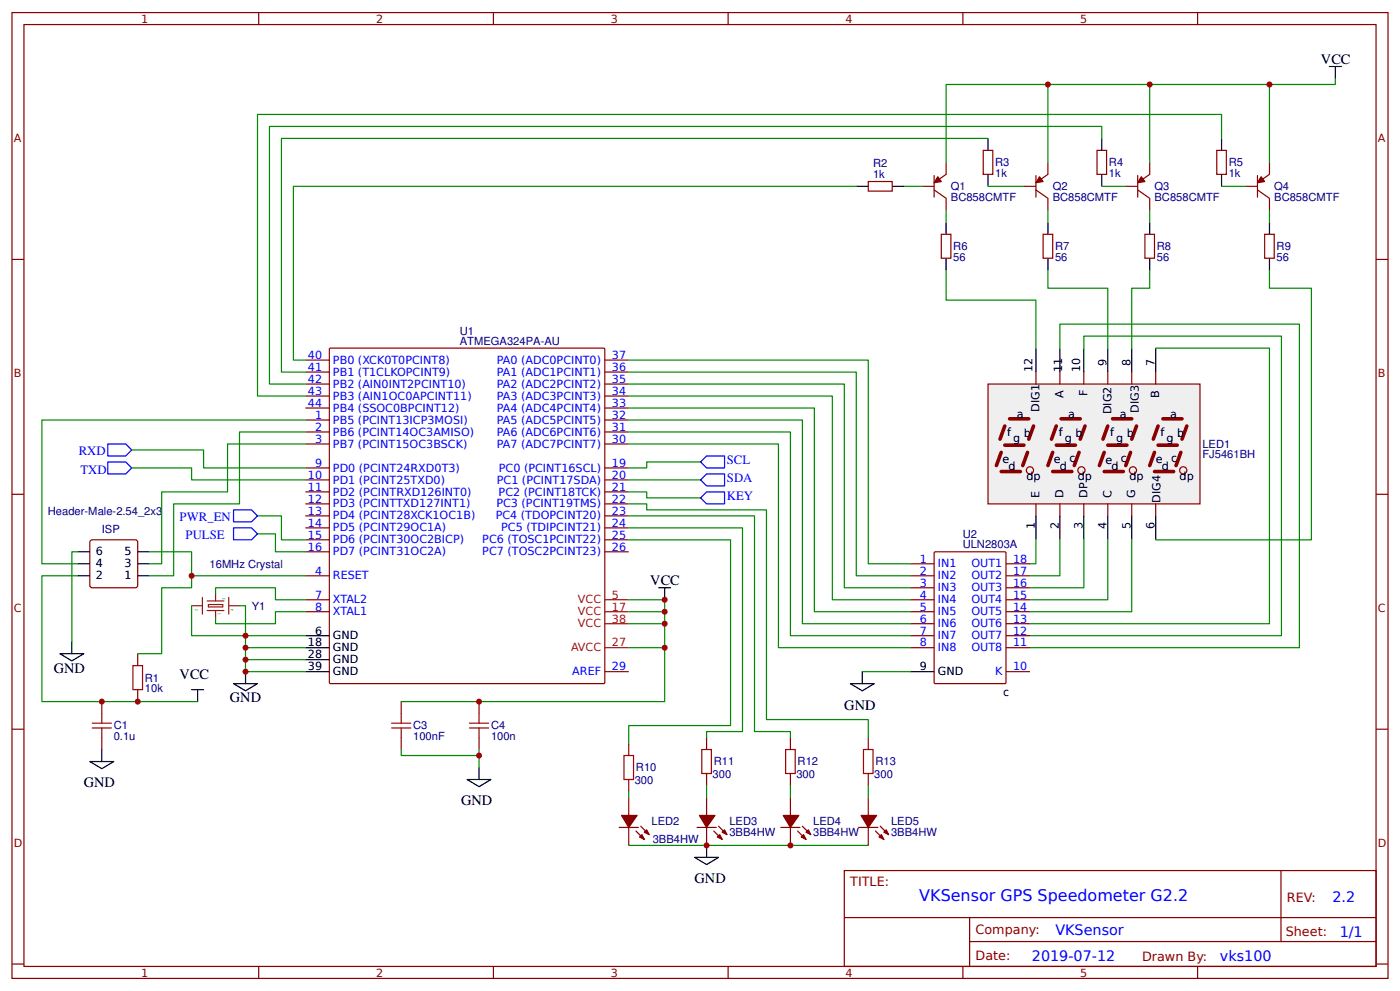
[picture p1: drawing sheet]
<svg xmlns="http://www.w3.org/2000/svg" width="309mm" height="219mm" viewBox="0 0 309 219" stroke-linecap="round" stroke-linejoin="round" font-family="sans-serif">
<g fill="none" stroke="#800" stroke-width=".26">
<path d="M2.6 2.8h304.1v213.2h-304.1zM5.3 5.4h298.7v208h-298.7zM57.1 2.8v2.6M109 2.8v2.6M160.9 2.8v2.6M212.7 2.8v2.6M264.6 2.8v2.6M2.6 57.3h2.7M304 57.3h2.7M2.6 109.1h2.7M304 109.1h2.7M2.6 161h2.7"/>
<path d="M304 161h2.7M186.5 192.2h117.5v21.2h-117.5zM283 192.2v15.7M2.6 212.9h2.7M57.1 213.4v2.6M109 213.4v2.6M160.9 213.4v2.6M186.6 202.6h117.3M212.7 213.4v2.6M214.2 207.9h89.7M214.2 202.6v10.6M264.6 213.4v2.6"/>
<path d="M304 212.9h2.7"/>
</g>
<path d="M218.3 84.8h46.8v26.5h-46.8z" fill="#efefef" stroke="#800" stroke-width=".26"/>
<path d="M228.9 82.2v2.6M234.2 82.2v2.6M239.4 82.2v2.6M244.7 82.2v2.6M250 82.2v2.6M255.3 82.2v2.6M228.9 111.3v2.6M234.2 111.3v2.6M239.4 111.3v2.6M244.7 111.3v2.6M250 111.3v2.6M255.3 111.3v2.6" fill="none" stroke="#800" stroke-width=".26"/>
<path d="M228.9 76.9v5.3M234.2 76.9v5.3M239.4 76.9v5.3M244.7 76.9v5.3M250 76.9v5.3M255.3 76.9v5.3M228.9 113.9v5.3M234.2 113.9v5.3M239.4 113.9v5.3M244.7 113.9v5.3M250 113.9v5.3M255.3 113.9v5.3" fill="none" stroke="#000" stroke-width=".26"/>
<path d="M243.9 99.9l-1 2.9M244.7 94.1l-1 2.9M244.7 98.3h4.3M245.8 92.5h4.2M249.8 99.9l-1.1 2.9M251.1 94.1l-1.1 2.9M243.9 104.1h4.3" fill="none" stroke="#800" stroke-width=".79"/>
<circle cx="250.3" cy="103.8" r=".79" fill="#efefef" stroke="#800" stroke-width=".26"/>
<path d="M232.6 99.9l-1.1 2.9M233.4 94.1l-1.1 2.9M233.4 98.3h4.2M234.4 92.5h4.3M238.4 99.9l-1.1 2.9M239.7 94.1l-1 2.9M232.6 104.1h4.2" fill="none" stroke="#800" stroke-width=".79"/>
<circle cx="238.9" cy="103.8" r=".79" fill="#efefef" stroke="#800" stroke-width=".26"/>
<path d="M221.2 99.9l-1.1 2.9M222 94.1l-1.1 2.9M222 98.3h4.2M223 92.5h4.3M227 99.9l-1 2.9M228.3 94.1l-1 2.9M221.2 104.1h4.2" fill="none" stroke="#800" stroke-width=".79"/>
<circle cx="227.5" cy="103.8" r=".79" fill="#efefef" stroke="#800" stroke-width=".26"/>
<path d="M255.1 99.9l-1.1 2.9M255.9 94.1l-1.1 2.9M255.9 98.3h4.2M256.9 92.5h4.2M260.9 99.9l-1.1 2.9M262.2 94.1l-1.1 2.9M255.1 104.1h4.2" fill="none" stroke="#800" stroke-width=".79"/>
<circle cx="261.4" cy="103.8" r=".79" fill="#efefef" stroke="#800" stroke-width=".26"/>
<g fill="none" stroke="#800" stroke-width=".26">
<path d="M206.4 38.8v4.7M209 35.9v2.6l-2.6 1.8M217.2 33.2h2.1v5.3h-2.1zM228.9 38.8v4.7M231.5 35.9v2.6l-2.6 1.8M242.4 33.2h2.1v5.3h-2.1zM251.4 38.8v4.7M254 35.9v2.6l-2.6 1.8M268.8 33.2h2.1v5.3h-2.1zM277.8 38.8v4.7M280.5 35.9v2.6l-2.7 1.8M191.8 40.1h5.3v2.1h-5.3z"/>
<path d="M203.7 41.1h2.7M206.4 41.9l2.6 1.9v2.6M208 51.7h2.1v5.3h-2.1zM226.2 41.1h2.7M228.9 41.9l2.6 1.9v2.6M230.5 51.7h2.1v5.3h-2.1zM248.7 41.1h2.7M251.4 41.9l2.6 1.9v2.6M252.9 51.7h2.2v5.3h-2.2zM275.2 41.1h2.6M277.8 41.9l2.7 1.9v2.6M279.4 51.7h2.1v5.3h-2.1z"/>
<path d="M67.5 79.5h5.3M72.9 76.9h60.4l.3 .1v73.7l-.1 .2h-60.5l-.2-.1v-73.7zM133.6 79.5h5.3M67.5 82.2h5.3M67.5 84.8h5.3M67.5 87.4h5.3M67.5 90.1h5.3M67.5 92.7h5.3M67.5 95.4h5.3M67.5 98h5.3M133.6 82.2h5.3M133.6 84.8h5.3"/>
<path d="M133.6 87.4h5.3M133.6 90.1h5.3M133.6 92.7h5.3M133.6 95.4h5.3M133.6 98h5.3M20.1 119.3l9.8-.1 .5 .3v9.7l-.2 .5-9.8 .1-.5-.3-.1-9.8zM67.5 103.3h5.3M67.5 106h5.3M67.5 108.6h5.3M67.5 111.3h5.3M67.5 113.9h5.3M67.5 116.5h5.3"/>
<path d="M67.5 119.2h5.3M133.6 103.3h5.3M133.6 106h5.3M133.6 108.6h5.3M133.6 111.3h5.3M133.6 113.9h5.3M133.6 116.5h5.3M133.6 119.2h5.3M67.5 135.1h5.3M67.5 132.4h5.3M67.5 127.1h5.3M67.5 121.8h5.3"/>
<path d="M133.6 121.8h5.3M201.1 137.7h5.3M201.1 135.1h5.3M201.1 129.8h5.3M201.1 132.4h5.3M201.1 124.5h5.3M201.1 127.1h5.3M206.4 122l.2-.2h15.4l.2 .2v28.7l-.1 .2h-15.5l-.2-.1zM222.2 137.7h5.3M222.2 135.1h5.3M222.2 129.8h5.3M222.2 132.4h5.3"/>
<path d="M222.2 124.5h5.3M222.2 127.1h5.3M22.5 154.9v2.7M30.4 144.3v2.7M30.4 152.3v2.6M88.6 154.9v2.7M105.8 154.9v2.7M133.6 148.3h5.3M201.1 140.4h5.3M201.1 143h5.3M222.2 148.3h5.3M222.2 140.4h5.3"/>
<path d="M222.2 143h5.3M22.5 162.9v2.6M88.6 162.9v2.6M105.8 162.9v2.6M138.9 164.2v2.6M138.9 172.1v2.7M138.9 176.1v3.9M156.1 162.9v2.6M156.1 170.8v2.6M156.1 176.1v3.9M174.6 162.9v2.6M174.6 170.8v2.6"/>
<path d="M174.6 176.1v3.9M191.8 162.9v2.6M191.8 170.8v2.6M191.8 176.1v3.9M136.8 182.7h4.2M138.9 182.7v4M140.5 183.5l1.8 1.8M141.6 182.4l1.8 1.9M154 182.7h4.2M156.1 182.7v4M157.7 183.5l1.8 1.8M158.7 182.4l1.9 1.9"/>
<path d="M172.5 182.7h4.2M174.6 182.7v4M176.2 183.5l1.9 1.8M177.3 182.4l1.8 1.9M189.7 182.7h4.2M191.8 182.7v4M193.4 183.5l1.9 1.8M194.5 182.4l1.8 1.9"/>
</g>
<g fill="none" stroke="#000" stroke-width=".26">
<path d="M293.7 14.7h2.6M295 14.7v2.6M218.3 30.6v2.6M218.3 38.5v2.6M243.4 30.6v2.6M243.4 38.5v2.6M269.9 30.6v2.6M269.9 38.5v2.6M189.2 41.1h2.6M197.1 41.1h2.7M209 49.1v2.6M209 57v2.7"/>
<path d="M231.5 49.1v2.6M231.5 57v2.7M254 49.1v2.6M254 57v2.7M280.5 49.1v2.6M280.5 57v2.7M17.2 127.1h2.6M17.2 124.5h2.6M17.2 121.8h2.6M30.4 127.1h2.7M30.4 124.5h2.7M30.4 121.8h2.7"/>
<path d="M145.5 129.8h2.7M146.8 129.8v2.6M13.2 144.3h5.3l-2.6 1.6zM15.9 141.7v2.6M42.3 152.3h2.7M43.7 152.3v2.6M51.6 150.9h5.3l-2.7 1.6zM54.2 148.3v2.6M67.5 148.3h5.3M67.5 140.4h5.3M67.5 145.7h5.3M67.5 143h5.3"/>
<path d="M187.9 150.9h5.2l-2.6 1.6zM190.5 148.3v2.6M201.1 148.3h5.3M19.8 168.1h5.3l-2.6 1.6zM22.5 165.5v2.6M103.2 172.1h5.3l-2.7 1.6zM105.8 169.5v2.6M153.5 189.3h5.2l-2.6 1.6zM156.1 186.7v2.6"/>
</g>
<g fill="none" stroke="#080" stroke-width=".26">
<path d="M231.5 18.7v17.2M254 18.7v17.2M280.5 18.7v17.2M295 17.3v1.4h-86v17.2M218.3 30.6h-156.1v51.6h5.3M243.4 30.6v-2.7h-183.9v56.9h8M269.9 30.6v-5.3h-213v62.1h10.6M189.2 41.1h-124.4v38.4h2.7M199.8 41.1h3.9M209 59.7v6.6h19.9v10.6M209 46.4v2.7M218.3 41.1h7.9"/>
<path d="M231.5 59.7v3.9h13.2v13.3M231.5 46.4v2.7M243.4 41.1h5.3M254 59.7v3.9h-4v13.3M254 46.4v2.7M269.9 41.1h5.3M280.5 59.7v3.9h9.2v55.6h-34.4M280.5 46.4v2.7M138.9 79.5h52.9v45h9.3M234.2 76.9v-5.3h52.9v71.4h-59.6M239.4 76.9v-2.7h43.7v66.2h-55.6M255.3 76.9h25.2v60.8h-53"/>
<path d="M29.1 99.4h15.9v3.9h22.5M67.5 95.4h-14.6v15.9h-14.5v15.8h-5.3M67.5 98h-17.2v10.6h-14.6v15.9h-2.6M67.5 92.7h-58.2v31.8h7.9M138.9 82.2h50.3v44.9h11.9M138.9 84.8h47.6v45h14.6M138.9 87.4h45v45h17.2M138.9 90.1h41v45h21.2M138.9 92.7h38.4v45h23.8M138.9 95.4h35.7v45h26.5M138.9 98h33.1v45h29.1M29.1 103.3h13.2v2.7h25.2"/>
<path d="M56.9 117.9h4v3.9h6.6M56.9 113.9h5.3v5.3h5.3M138.9 108.6h4v1.3h11.9M138.9 116.5h25.1v45h-7.9v1.4M138.9 119.2h22.5v41h-22.5v4M138.9 111.3h4v1.3h26.4v46.3h22.5v4M138.9 113.9h27.8v47.6h7.9v1.4M138.9 106h15.9M154.8 102h-11.9v1.3h-4M228.9 119.2v5.3h-1.4M234.2 119.2v7.9h-6.7M239.4 119.2v10.6h-11.9"/>
<path d="M244.7 119.2v13.2h-17.2M250 119.2v15.9h-22.5M17.2 127.1h-7.9v27.8h34.4M17.2 121.8h-1.3v19.9M33.1 121.8h9.2v5.3h25.2M42.3 133.7v6.7h25.2M42.3 127.1v2.7h-6.6v14.5h-5.3M47.6 131.1v-1.3h13.3v2.6h6.6M52.9 133.7h1.3v14.6h13.3M67.5 135.1h-6.6v2.6h-13.3v-1.3M138.9 132.4h7.9v22.5h-58.2M138.9 135.1h7.9"/>
<path d="M138.9 137.7h7.9M54.2 145.7h13.3M54.2 143h13.3M138.9 143h7.9M190.5 148.3h10.6M88.6 165.5v1.3h17.2M105.8 165.5v4M138.9 174.8v1.3M156.1 173.4v2.7M174.6 173.4v2.7M191.8 173.4v2.7M138.9 186.7h52.9"/>
</g>
<g fill="#800" stroke="#800" stroke-width=".26">
<path d="M207.2 39l.8 1.1-1.6 .2z"/>
<path d="M229.7 39l.8 1.1-1.6 .2z"/>
<path d="M252.1 39l.8 1.1-1.5 .2z"/>
<path d="M278.6 39l.8 1.1-1.6 .2z"/>
<path d="M141.3 184.8l.5-.5 .5 1z"/>
<path d="M142.3 183.8l.6-.6 .5 1.1z"/>
<path d="M137.3 180h3.5l-1.9 2.7z"/>
<path d="M158.5 184.8l.5-.5 .5 1z"/>
<path d="M159.5 183.8l.6-.6 .5 1.1z"/>
<path d="M154.5 180h3.5l-1.9 2.7z"/>
<path d="M177 184.8l.5-.5 .6 1z"/>
<path d="M178.1 183.8l.5-.6 .5 1.1z"/>
<path d="M173 180h3.5l-1.9 2.7z"/>
<path d="M194.2 184.8l.5-.5 .6 1z"/>
<path d="M195.3 183.8l.5-.6 .5 1.1z"/>
<path d="M190.2 180h3.5l-1.9 2.7z"/>
</g>
<path d="M42.3 133.7h2.4M44.7 131.9v3.7M45.8 132.7h3.7M45.8 134.8h3.7M46 133.5h3.2v.5h-3.2zM47.6 131.1v1.6M47.6 134.8v1.6M50.5 131.9v3.7M50.5 133.7h2.4" fill="none" stroke="#8d2323" stroke-width=".26"/>
<path d="M23.8 98h4l1.3 1.4-1.3 1.3h-4zM23.8 102h4l1.3 1.3-1.3 1.3h-4zM51.6 112.6h4l1.3 1.3-1.3 1.3h-4zM51.6 116.5h4l1.3 1.4-1.3 1.3h-4zM154.8 102l1.3-1.3h4v2.6h-4zM154.8 106l1.3-1.4h4v2.7h-4zM154.8 109.9l1.3-1.3h4v2.7h-4z" fill="none" stroke="#00f" stroke-width=".26"/>
<g fill="none" stroke="#a00000" stroke-width=".26">
<path d="M20.4 159.7h4.2M22.5 157.6v2.1M29.4 147h2.1v5.3h-2.1zM86.5 159.7h4.3M88.6 157.6v2.1M103.7 159.7h4.2M105.8 157.6v2.1M20.4 160.7h4.2M22.5 160.7v2.2M86.5 160.7h4.3M88.6 160.7v2.2M103.7 160.7h4.2"/>
<path d="M105.8 160.7v2.2M137.8 166.8h2.2v5.3h-2.2zM155 165.5h2.2v5.3h-2.2zM173.6 165.5h2.1v5.3h-2.1zM190.8 165.5h2.1v5.3h-2.1z"/>
</g>
<path d="M133.6 132.4h5.3M133.6 135.1h5.3M133.6 137.7h5.3M133.6 143h5.3" fill="none" stroke="#f00" stroke-width=".26"/>
<g fill="#c00">
<circle cx="42.3" cy="127.1" r=".66"/>
<circle cx="105.8" cy="166.8" r=".66"/>
<circle cx="146.8" cy="137.7" r=".66"/>
<circle cx="105.8" cy="154.9" r=".66"/>
<circle cx="54.2" cy="143" r=".66"/>
<circle cx="231.5" cy="18.7" r=".66"/>
<circle cx="254" cy="18.7" r=".66"/>
<circle cx="280.5" cy="18.7" r=".66"/>
<circle cx="22.5" cy="154.9" r=".66"/>
<circle cx="174.6" cy="186.7" r=".66"/>
<circle cx="156.1" cy="186.7" r=".66"/>
<circle cx="54.2" cy="145.7" r=".66"/>
<circle cx="54.2" cy="140.4" r=".66"/>
<circle cx="54.2" cy="148.3" r=".66"/>
<circle cx="146.8" cy="135.1" r=".66"/>
<circle cx="146.8" cy="143" r=".66"/>
<circle cx="30.4" cy="154.9" r=".66"/>
<circle cx="146.8" cy="132.4" r=".66"/>
</g>
<text font-size="3.5" fill="#00f" x="203.1" y="199">VKSensor GPS Speedometer G2.2</text>
<g font-size="3.2">
<text x="291.8" y="14.2">VCC</text>
<text x="143.7" y="129.2">VCC</text>
<text x="11.9" y="148.5">GND</text>
<text x="39.7" y="150">VCC</text>
<text x="50.8" y="154.9">GND</text>
<text x="186.5" y="156.8">GND</text>
<text x="18.5" y="173.7">GND</text>
<text x="101.9" y="177.7">GND</text>
<text x="153.5" y="194.9">GND</text>
</g>
<g font-size="3.2" fill="#00f">
<text x="294.4" y="199.2">2.2</text>
<text x="233.2" y="206.3">VKSensor</text>
<text x="296" y="206.9">1/1</text>
<text x="228" y="212.2">2019-07-12</text>
<text x="269.5" y="212.1">vks100</text>
</g>
<g font-size="2.8" fill="#00f">
<text x="17.4" y="100.5">RXD</text>
<text x="17.8" y="104.6">TXD</text>
<text x="160.6" y="102.4">SCL</text>
<text x="160.6" y="106.4">SDA</text>
<text x="160.6" y="110.4">KEY</text>
<text x="39.7" y="115.1">PWR_EN</text>
<text x="41" y="119.1">PULSE</text>
</g>
<g font-size="2.8" fill="#800">
<text x="187.9" y="195.7">TITLE:</text>
<text x="284.3" y="199.2">REV:</text>
<text x="215.5" y="206.3">Company:</text>
<text x="284.1" y="206.8">Sheet:</text>
<text x="215.5" y="212.1">Date:</text>
<text x="252.3" y="212.1">Drawn By:</text>
</g>
<g font-size="2.5" fill="#800">
<text x="31.2" y="5">1</text>
<text x="83.1" y="5">2</text>
<text x="134.9" y="5">3</text>
<text x="186.8" y="5">4</text>
<text x="238.7" y="5">5</text>
<text x="3" y="31.4">A</text>
<text x="304.4" y="31.4">A</text>
<text x="3" y="83.2">B</text>
<text x="304.4" y="83.2">B</text>
<text x="3" y="135.1">C</text>
<text x="304.4" y="135.1">C</text>
<text x="3" y="186.9">D</text>
<text x="304.4" y="186.9">D</text>
<text x="31.2" y="215.6">1</text>
<text x="83.1" y="215.6">2</text>
<text x="134.9" y="215.6">3</text>
<text x="186.8" y="215.6">4</text>
<text x="238.7" y="215.6">5</text>
</g>
<g font-size="2.5" fill="#000080">
<text x="192.9" y="39.3">1k</text>
<text x="192.9" y="36.9">R2</text>
<text x="210.1" y="41.9">Q1</text>
<text x="219.9" y="39.1">1k</text>
<text x="219.9" y="36.7">R3</text>
<text x="232.6" y="42">Q2</text>
<text x="245" y="39.1">1k</text>
<text x="245" y="36.7">R4</text>
<text x="255.1" y="42">Q3</text>
<text x="271.5" y="39.1">1k</text>
<text x="271.5" y="36.7">R5</text>
<text x="281.5" y="42">Q4</text>
<text x="210.1" y="44.3">BC858CMTF</text>
<text x="232.6" y="44.4">BC858CMTF</text>
<text x="255.1" y="44.4">BC858CMTF</text>
<text x="281.5" y="44.4">BC858CMTF</text>
<text x="210.6" y="57.6">56</text>
<text x="210.6" y="55.2">R6</text>
<text x="233.1" y="57.6">56</text>
<text x="233.1" y="55.2">R7</text>
<text x="255.6" y="57.6">56</text>
<text x="255.6" y="55.2">R8</text>
<text x="282" y="57.6">56</text>
<text x="282" y="55.2">R9</text>
<text x="101.6" y="76.1">ATMEGA324PA-AU</text>
<text x="101.6" y="73.9">U1</text>
<text x="265.6" y="101.1">FJ5461BH</text>
<text x="265.6" y="98.9">LED1</text>
<text x="10.6" y="113.8">Header-Male-2.54_2x3</text>
<text x="22.5" y="117.7">ISP</text>
<text x="212.7" y="118.7">U2</text>
<text x="46.3" y="125.4">16MHz Crystal</text>
<text x="212.7" y="121">ULN2803A</text>
<text x="55.6" y="134.7">Y1</text>
<text x="32" y="152.9">10k</text>
<text x="32" y="150.5">R1</text>
<text x="25.1" y="161.1">C1</text>
<text x="91.3" y="161.1">C3</text>
<text x="108.5" y="161.1">C4</text>
<text x="25.1" y="163.5">0.1u</text>
<text x="91.3" y="163.5">100nF</text>
<text x="108.5" y="163.5">100n</text>
<text x="140.2" y="173">300</text>
<text x="140.5" y="170.3">R10</text>
<text x="157.4" y="171.7">300</text>
<text x="157.7" y="169">R11</text>
<text x="175.9" y="171.7">300</text>
<text x="176.2" y="169">R12</text>
<text x="193.1" y="171.7">300</text>
<text x="193.4" y="169">R13</text>
<text x="143.9" y="182.2">LED2</text>
<text x="161.1" y="184.6">3BB4HW</text>
<text x="161.1" y="182.2">LED3</text>
<text x="179.7" y="184.6">3BB4HW</text>
<text x="179.7" y="182.2">LED4</text>
<text x="196.8" y="184.6">3BB4HW</text>
<text x="196.8" y="182.2">LED5</text>
<text x="144.2" y="186.1">3BB4HW</text>
</g>
<g font-size="2.5" fill="#00f">
<text x="68" y="79.2">40</text>
<text x="68" y="81.9">41</text>
<text x="73.6" y="80.3">PB0 (XCK0T0PCINT8)</text>
<text x="73.6" y="82.9">PB1 (T1CLKOPCINT9)</text>
<text x="109.8" y="82.9">PA1 (ADC1PCINT1)</text>
<text x="109.8" y="80.3">PA0 (ADC0PCINT0)</text>
<text x="135.2" y="81.9">36</text>
<text x="135.2" y="79.2">37</text>
<text x="68" y="84.5">42</text>
<text x="68" y="87.2">43</text>
<text x="68" y="89.8">44</text>
<text x="73.6" y="85.6">PB2 (AIN0INT2PCINT10)</text>
<text x="73.6" y="88.2">PB3 (AIN1OC0APCINT11)</text>
<text x="109.8" y="88.2">PA3 (ADC3PCINT3)</text>
<text x="109.8" y="85.6">PA2 (ADC2PCINT2)</text>
<text x="135.2" y="89.8">33</text>
<text x="135.2" y="87.2">34</text>
<text x="135.2" y="84.5">35</text>
<text x="69.6" y="92.5">1</text>
<text x="69.6" y="95.1">2</text>
<text x="73.6" y="90.9">PB4 (SSOC0BPCINT12)</text>
<text x="73.6" y="93.5">PB5 (PCINT13ICP3MOSI)</text>
<text x="109.8" y="93.5">PA5 (ADC5PCINT5)</text>
<text x="109.8" y="90.9">PA4 (ADC4PCINT4)</text>
<text x="135.2" y="95.1">31</text>
<text x="135.2" y="92.5">32</text>
<text x="69.6" y="97.8">3</text>
<text x="73.6" y="96.2">PB6 (PCINT14OC3AMISO)</text>
<text x="73.6" y="98.8">PB7 (PCINT15OC3BSCK)</text>
<text x="109.8" y="98.8">PA7 (ADC7PCINT7)</text>
<text x="109.8" y="96.2">PA6 (ADC6PCINT6)</text>
<text x="135.2" y="97.8">30</text>
<text x="68" y="105.7">10</text>
<text x="69.6" y="103.1">9</text>
<text x="73.6" y="104.1">PD0 (PCINT24RXD0T3)</text>
<text x="73.6" y="106.8">PD1 (PCINT25TXD0)</text>
<text x="109.8" y="106.8">PC1 (PCINT17SDA)</text>
<text x="110.2" y="104.1">PC0 (PCINT16SCL)</text>
<text x="135.2" y="103.1">19</text>
<text x="135.2" y="105.7">20</text>
<text x="68" y="108.3">11</text>
<text x="68" y="111">12</text>
<text x="68" y="113.6">13</text>
<text x="73.6" y="109.4">PD2 (PCINTRXD126INT0)</text>
<text x="73.6" y="112.1">PD3 (PCINTTXD127INT1)</text>
<text x="109.7" y="112.1">PC3 (PCINT19TMS)</text>
<text x="110.2" y="109.4">PC2 (PCINT18TCK)</text>
<text x="135.2" y="108.3">21</text>
<text x="135.2" y="111">22</text>
<text x="135.2" y="113.6">23</text>
<text x="68" y="116.3">14</text>
<text x="68" y="118.9">15</text>
<text x="73.6" y="114.7">PD4 (PCINT28XCK1OC1B)</text>
<text x="73.6" y="117.3">PD5 (PCINT29OC1A)</text>
<text x="73.6" y="120">PD6 (PCINT30OC2BICP)</text>
<text x="106.5" y="120">PC6 (TOSC1PCINT22)</text>
<text x="109.5" y="114.7">PC4 (TDOPCINT20)</text>
<text x="110.7" y="117.3">PC5 (TDIPCINT21)</text>
<text x="135.2" y="116.3">24</text>
<text x="135.2" y="118.9">25</text>
<text x="68" y="121.6">16</text>
<text x="73.6" y="122.6">PD7 (PCINT31OC2A)</text>
<text x="106.5" y="122.6">PC7 (TOSC2PCINT23)</text>
<text x="135.2" y="121.6">26</text>
<text x="203.2" y="124.2">1</text>
<text x="207.2" y="125.3">IN1</text>
<text x="214.6" y="125.3">OUT1</text>
<text x="223.8" y="124.2">18</text>
<text x="69.6" y="126.9">4</text>
<text x="73.6" y="127.9">RESET</text>
<text x="203.2" y="129.5">3</text>
<text x="203.2" y="126.9">2</text>
<text x="207.2" y="130.6">IN3</text>
<text x="207.2" y="127.9">IN2</text>
<text x="214.6" y="130.6">OUT3</text>
<text x="214.6" y="127.9">OUT2</text>
<text x="223.8" y="129.5">16</text>
<text x="223.8" y="126.9">17</text>
<text x="69.6" y="132.2">7</text>
<text x="69.6" y="134.8">8</text>
<text x="73.6" y="133.2">XTAL2</text>
<text x="73.6" y="135.9">XTAL1</text>
<text x="203.2" y="137.5">6</text>
<text x="203.2" y="132.2">4</text>
<text x="203.2" y="134.8">5</text>
<text x="207.2" y="133.2">IN4</text>
<text x="207.2" y="135.9">IN5</text>
<text x="214.6" y="135.9">OUT5</text>
<text x="214.6" y="133.2">OUT4</text>
<text x="223.8" y="137.5">13</text>
<text x="223.8" y="134.8">14</text>
<text x="223.8" y="132.2">15</text>
<text x="203.2" y="140.1">7</text>
<text x="203.2" y="142.7">8</text>
<text x="207.2" y="138.5">IN6</text>
<text x="207.2" y="141.2">IN7</text>
<text x="207.2" y="143.8">IN8</text>
<text x="214.6" y="141.2">OUT7</text>
<text x="214.6" y="138.5">OUT6</text>
<text x="214.6" y="143.8">OUT8</text>
<text x="223.8" y="140.1">12</text>
<text x="223.8" y="142.7">11</text>
<text x="126.4" y="149.1">AREF</text>
<text x="135.2" y="148">29</text>
<text x="219.8" y="149.1">K</text>
<text x="223.8" y="148">10</text>
</g>
<g font-size="2.5">
<text x="228.1" y="82.2" transform="rotate(-90 228.1 82.2)">12</text>
<text x="234.7" y="82.2" transform="rotate(-90 234.7 82.2)">11</text>
<text x="238.7" y="82.2" transform="rotate(-90 238.7 82.2)">10</text>
<text x="244.5" y="80.8" transform="rotate(-90 244.5 80.8)">9</text>
<text x="249.8" y="80.8" transform="rotate(-90 249.8 80.8)">8</text>
<text x="255.1" y="80.8" transform="rotate(-90 255.1 80.8)">7</text>
<text x="234.9" y="87.8" transform="rotate(-90 234.9 87.8)">A</text>
<text x="240.2" y="87.5" transform="rotate(-90 240.2 87.5)">F</text>
<text x="256.1" y="87.8" transform="rotate(-90 256.1 87.8)">B</text>
<text x="224.6" y="92.2">a</text>
<text x="229.7" y="90.9" transform="rotate(-90 229.7 90.9)">DIG1</text>
<text x="236" y="92.2">a</text>
<text x="245.5" y="91.4" transform="rotate(-90 245.5 91.4)">DIG2</text>
<text x="247.4" y="92.2">a</text>
<text x="251.6" y="91.2" transform="rotate(-90 251.6 91.2)">DIG3</text>
<text x="258.5" y="92.2">a</text>
<text x="222.5" y="96.2">f</text>
<text x="223.8" y="97.5">g</text>
<text x="226.2" y="96.4">b</text>
<text x="233.9" y="96.2">f</text>
<text x="235.2" y="97.5">g</text>
<text x="236.3" y="102">c</text>
<text x="237.6" y="96.4">b</text>
<text x="245.3" y="96.2">f</text>
<text x="246.6" y="97.5">g</text>
<text x="247.6" y="102">c</text>
<text x="249" y="96.4">b</text>
<text x="256.4" y="96.2">f</text>
<text x="257.7" y="97.5">g</text>
<text x="258.8" y="102">c</text>
<text x="260.1" y="96.4">b</text>
<text x="221.5" y="102.3">e</text>
<text x="222.8" y="103.8">d</text>
<text x="226.7" y="106">dp</text>
<text x="232.8" y="102.3">e</text>
<text x="234.2" y="103.8">d</text>
<text x="238.1" y="106">dp</text>
<text x="244.2" y="102.5">e</text>
<text x="245.5" y="103.8">d</text>
<text x="249.5" y="106">dp</text>
<text x="255.3" y="102.3">e</text>
<text x="256.6" y="103.8">d</text>
<text x="260.6" y="106">dp</text>
<text x="229.7" y="109.9" transform="rotate(-90 229.7 109.9)">E</text>
<text x="234.9" y="109.9" transform="rotate(-90 234.9 109.9)">D</text>
<text x="240.2" y="109.9" transform="rotate(-90 240.2 109.9)">DP</text>
<text x="245.5" y="109.9" transform="rotate(-90 245.5 109.9)">C</text>
<text x="250.8" y="109.9" transform="rotate(-90 250.8 109.9)">G</text>
<text x="256.4" y="111" transform="rotate(-90 256.4 111)">DIG4</text>
<text x="228.6" y="116.8" transform="rotate(-90 228.6 116.8)">1</text>
<text x="233.9" y="116.8" transform="rotate(-90 233.9 116.8)">2</text>
<text x="239.2" y="116.8" transform="rotate(-90 239.2 116.8)">3</text>
<text x="244.5" y="116.8" transform="rotate(-90 244.5 116.8)">4</text>
<text x="249.8" y="116.8" transform="rotate(-90 249.8 116.8)">5</text>
<text x="255.1" y="116.8" transform="rotate(-90 255.1 116.8)">6</text>
<text x="21.2" y="125.3">4</text>
<text x="21.2" y="122.6">6</text>
<text x="27.5" y="125.3">3</text>
<text x="27.5" y="122.6">5</text>
<text x="21.2" y="127.9">2</text>
<text x="27.5" y="127.9">1</text>
<text x="68" y="142.7">18</text>
<text x="69.6" y="140.1">6</text>
<text x="73.6" y="141.2">GND</text>
<text x="73.6" y="143.8">GND</text>
<text x="68" y="145.4">28</text>
<text x="68" y="148">39</text>
<text x="73.6" y="146.4">GND</text>
<text x="73.6" y="149.1">GND</text>
<text x="203.2" y="148">9</text>
<text x="207.2" y="149.1">GND</text>
<text x="221.6" y="153.7">c</text>
</g>
<g font-size="2.5" fill="#f00">
<text x="127.7" y="133.2">VCC</text>
<text x="127.7" y="135.9">VCC</text>
<text x="135.2" y="132.2">5</text>
<text x="135.2" y="134.8">17</text>
<text x="135.2" y="137.5">38</text>
<text x="126.2" y="143.8">AVCC</text>
<text x="127.7" y="138.5">VCC</text>
<text x="135.2" y="142.7">27</text>
</g>
<g font-size=".8" fill="#238d23">
<text x="43.7" y="134.8" transform="rotate(-90 43.7 134.8)">2</text>
<text x="48.7" y="135.9" transform="rotate(-90 48.7 135.9)">1</text>
<text x="49.7" y="132.4" transform="rotate(-90 49.7 132.4)">3</text>
<text x="51.6" y="134.8" transform="rotate(-90 51.6 134.8)">4</text>
</g>
</svg>
